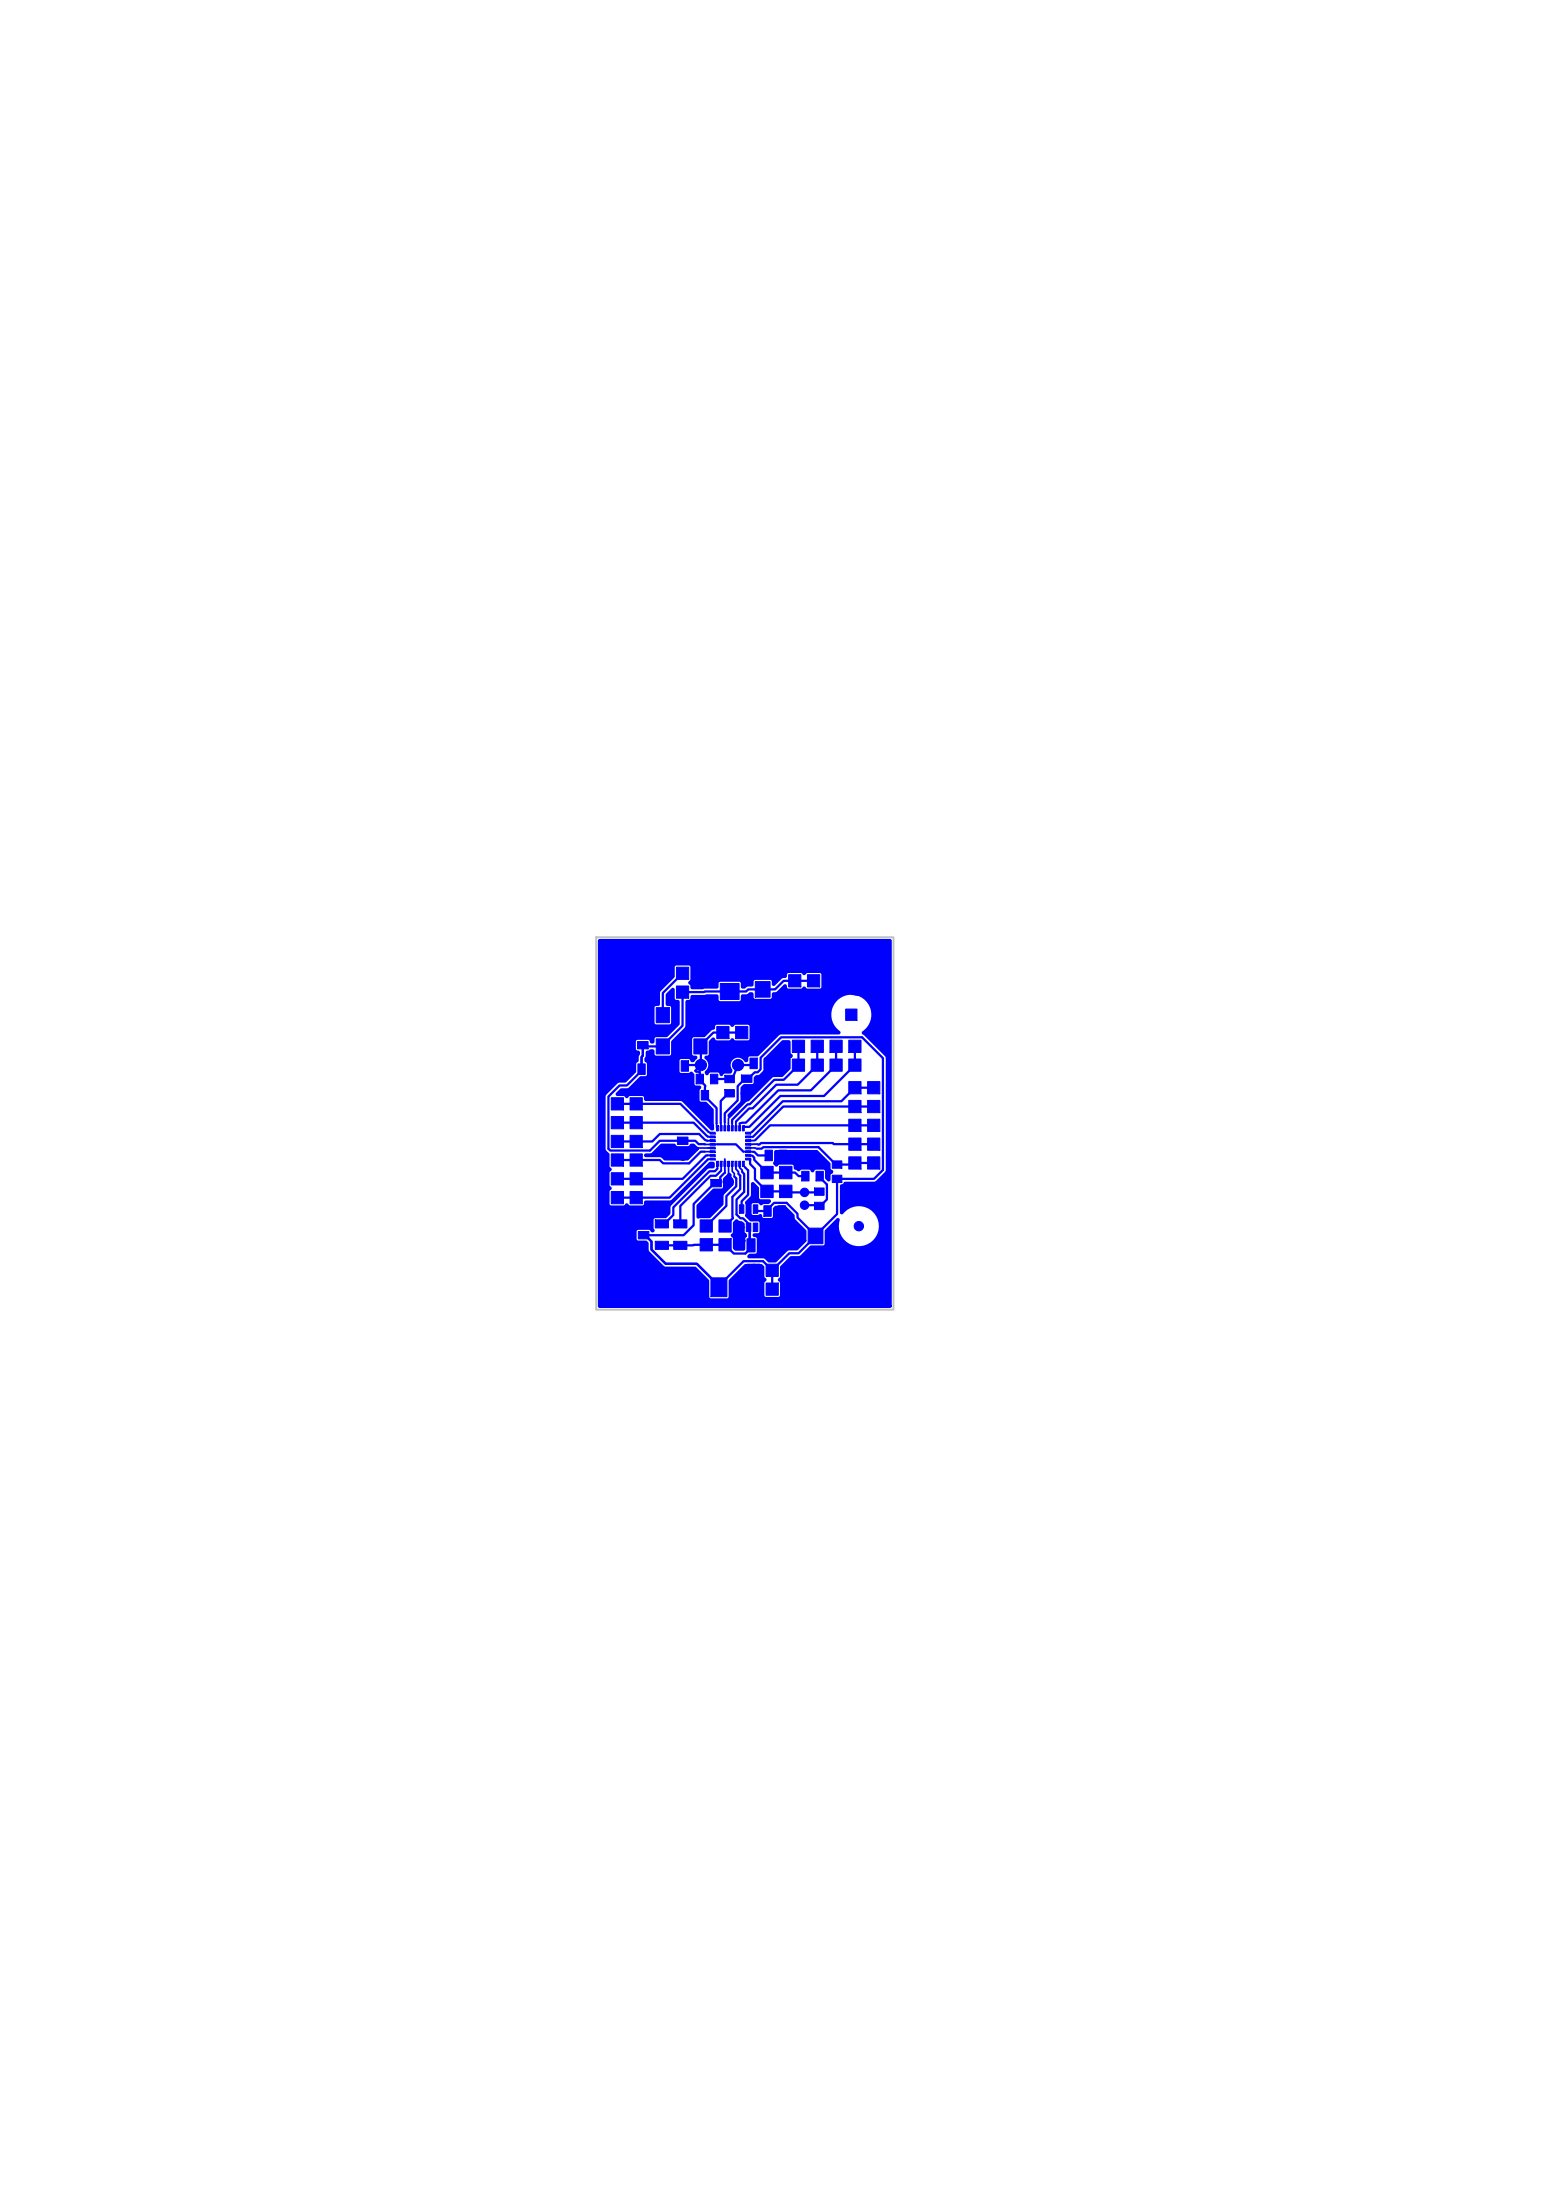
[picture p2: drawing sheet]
<svg xmlns="http://www.w3.org/2000/svg" width="210mm" height="297mm" viewBox="0 0 210 297" stroke-linecap="round" stroke-linejoin="round" font-family="sans-serif">
<path d="M80.5 126.5h40.1v50.3h-40.1z" fill="none" stroke="#c0c0c0" stroke-width=".25"/>
<path d="M99.3 164.8l-.2 .3v1.3l-.3 .4 .3 .4v1.3l.2 .2h1l.2-.1v-1.3l.2-.4v-.2l-.3-.4v-1l-.3-.3h-.4l-.2-.2zM87.1 155.9v.1l.1 .1 2.1 .1 .5 .4h3l1.4-1.5-.6-.6-.3 .1-.2 .2-.2 .1h-1.5l-.4-.4h-1.7l-1.4 1.3zM105.6 140.6l-2.4 2.4v1.4a1.14 1.14 0 0 1-1.1 .9l-.2 .2v.6l-.2 .3-1.3 .1-.3 .3-.1 2-1.6 1.7v.3l.2-.1 2-2 .4-.1 3.1-3.2 .4-.1h1.1l1-1v-1.3l.3-.5-.3-.4v-1.4l-.1-.1zM98.4 158.5l-.7 .7v1.2l-.3 .2h-1.1l-2.1 2.1v1.7l1.6-.1 1.7-1.7 .1-1.3 1.3-1.3v-.6l-.2-.3-.1-.5-.1-.1zM104.7 155.4l-.1 1.3-.1 .4a.33 .33 0 0 0 .4 .2l.3-.2h1.7a.49 .49 0 0 1 .4 .7l.5 .2 .4-.2h1l.3 .1 .2 .3 .2-.3 .2-.1h1.2l.2 .4v.9l.3 .3 .2-.1v-.8l.4-.3-.4-.3v-.8l-1.7-1.7zM101.5 159.8v1.7l-.8 .9 .1 .3v1.1l-.1 .3 .6 .7h1l.3 .2v1.5a1.01 1.01 0 0 1-.9 .2v.1l.1 .1a.37 .37 0 0 1 .5 .4l-.1 1.9-.3 .2h-.7l-.2 .3 .1 .1h2.1l.6 .5h.9l1.6-1.6h1.3l1.1-1.1v-1.4l-1.4-1.5-.2-.6-1.1-1.2h-1.3l-.2 .3-.1 1.2-.3 .2h-1a.42 .42 0 0 1-.4-.5h-.2a1.07 1.07 0 0 1-1.1-.1l-.1-1.3 .2-.3a1.19 1.19 0 0 1 1 0l.2 .2 .4-.2h.6l.2-.3h-.1l-1.3-.1-.2-.3v-1.3l-.6-.6zM80.9 126.9v49.5h39.3v-49.5zM91.1 130.3l1.9-.1 .3 .2v1.8l-.3 .5 .3 .2v.4l.1 .1h3.3l.2-.2v-.6l.3-.2 2.7 .1 .2 .3 .1 .5 .3 .1 .3-.3 .8-.1v-.6l.4-.2h2.1l.2 .2v.5l.2 .1 .9-.9 .6-.2 .1-.1a.41 .41 0 0 1 .4-.6h1.6l.5 .3 .4-.3 1.8 .1 .2 .3v1.8l-.4 .2h-1.6l-.4-.3-.5 .3h-1.6l-.4-.2v-.3l-.2-.1-.9 .9-.7 .2v.5l-.2 .3h-2.3l-.2-.3v-.5h-.3l-.4 .2-.7 .1-.1 .7-.3 .2h-2.8l-.1-.2v-.6l-.2-.1-3.3 .1-.1 .1a.5 .5 0 0 1-.6 .6l-.1 3.5-1.9 1.9v1.9l-.3 .2h-1.8l-.3-.2-.1-.7h-.4l-.5 .3a1.04 1.04 0 0 1-.2 .9v.3l.2 .1 .2 .2-.1 1.6-.3 .2h-.6l-1.5 1.5-.4 .2h-.8l-.6 .6 .2 .2h1l.2 .3 .4-.3h1.7a.49 .49 0 0 1 .4 .6l4.9 .1 4 3.9a.17 .17 0 0 0 .3 0 .17 .17 0 0 0 0-.3l-.1-2.4-.9-.9h-.6l-.3-.2-.1-1.5 .2-.4-.1-.1-.6-.1-.1-.1-.1-1.4-.3-.3-.4 .2h-.9l-.4-.2v-.2v-1.4l.2-.3h1.1l.3 .1 .1 .3h.2l.5-.5-.1-.1a.43 .43 0 0 1-.6-.4l.1-2.2 .3-.2h1.4l.8-.8 .5-.3a.41 .41 0 0 1 .4-.6h1.6l.5 .3 .4-.3 1.8 .1 .2 .3v1.6v.2l-.4 .2h-1.6l-.4-.3-.5 .3h-1.6h-.2l-.4-.4-.4 .4v1.7a.44 .44 0 0 1-.5 .4l-.1 .1a1.19 1.19 0 0 1 0 2l.2 .3 .3-.4h1.2l.3 .2 .2 .3 .3-.3 .9-.1 .1-.3a1.16 1.16 0 0 1 .3-1.7 1.16 1.16 0 0 1 1.7 .5h.1l.1-.6 .2-.1 1.2-.1 2.9-2.9 8-.1h.1v-.2a2.83 2.83 0 0 1-.4-4.2 2.83 2.83 0 0 1 4.2 .1 2.83 2.83 0 0 1-.6 4.2v.1l3 3 .2 .4v15.1l-.2 .3-1.3 1.3-4.1 .1-.3 .3-.3 .1v3.6l.1 .1h.1a2.83 2.83 0 0 1 4.7 .4 2.83 2.83 0 0 1-2.2 4.2 2.83 2.83 0 0 1-3-3.7v-.1h-.2l-1.5 1.6-.1 1.7-.1 .3-1.8 .1-1.5 1.4-1.3 .1-1.2 1.2-.1 1.3-.3 .5 .3 .4v1.7l-.2 .3h-.1h-1.7l-.3-.1v-1.9l.2-.4-.2-.5-.1-1.2-.2-.3h-2.3l-2 2.1v2.2l-.2 .3h-.2h-2.1l-.3-.1-.1-2.4-1.7-1.7-4-.1-.4-.1-1.9-1.9-.2-.4v-.9l-.1-.1-1.1-.1-.3-.2v-1.3l.3-.2h1.4l.3 .1 .1 .2h.2v-.1l-.1-.3v-1.3l.4-.2h1.4l.5-.5v-.8l.1-.3 4.9-4.9 .2-.1 .7-.1 .1-.5-.2-.1h-.4l-5.2 5.2h-3.4l-.1 .1-.1 .4-.3 .2h-1.7l-.4-.3-.4 .3h-1.7l-.3-.2v-1.8l.2-.5-.2-.4v-1.7l.2-.4-.2-.5-.1-1.6-.3-.3-.2-.4 .1-7.2 1.6-1.7 .3-.2h.8l1.3-1.3 .1-1.2 .3-.3a.89 .89 0 0 1 .2-.9v-.2l-.2-.1a.37 .37 0 0 1-.4-.4v-1l.2-.3h1.6l.3 .1 .1 .3 .2 .1 .1-.2 .1-.5 .1-.1 1.6-.1 1.6-1.6v-3l-.6-.3v-1.4l-.2-.1-.8 .8v1.4h.5l.2 .4v2.2l-.3 .1h-1.8h-.2l-.2-.3v-2l.2-.4h.4l.2-.1v-1.7l1.9-2 .1-1.3z" fill="#00f" stroke="#00f" stroke-width=".25"/>
<g fill="none" stroke="#00f" stroke-width=".13">
<path d="M82.3 131.4h.1M85.3 134.4h.1M85.3 128.4h.1M86.2 137.5h.1M86.9 138.2h.1M91.3 128.9h.1M92.1 129.7h.1M92.1 128h.1M93 128.9h.1M115.8 134.4h.1M89.8 146.4h.1M97.6 159.6h.1"/>
<path d="M104.5 143.8h.1M108.2 155.8h.1M88.7 163.8h.1M88.7 162.4h.1M89.4 163.1h.1M95.7 162.3h.1M99.1 167.5h.1M104.1 165.2h.1M104.8 165.9h.1M105.2 166.2h.1M105.9 165.5h.1M115.8 175h.1"/>
<path d="M118.1 161.4h.1M118.8 172h.1"/>
</g>
<g fill="none" stroke="#00f" stroke-width=".3">
<path d="M97.6 139.4h2.5M98.5 133.9l-6.4 .1v4.5l-2.6 2.7v.1M107.3 135l-2.2 2.1h-7.8l-2.1 2h-.9l-2 2v.9l-1.8 1.7v.2M83.3 149h8.5l3.9 3.9M83.3 151.6h10.3l1.9 1.8M86.8 141.1v1.4l-.2 .2v1.9l-2 2h-1l-1.5 1.5v7l.3 .2h5.3l1.4-1.3h4.8l.4 .5h.8M94.4 153.1h-5.3l-1 1h-4.8M94.5 145.7v.1l.7 .8v1.4l1.5 1.6v2.1M95.1 155.5h-.5l-1.6 1.6h-3.5l-.4-.5h-5.8M95.5 156h-.2l-3.1 3.2h-8.9M95.6 156.5l-5.2 5.2h-4.5M96.7 159.7h-.3l-2.8 2.9v2.8l-1.3 1.4h-5.4h.2l.8 .8v1.1l2 1.9h4.2l2.9 3"/>
<path d="M96.8 157.8l-.3 .3h-.7l-4.9 4.9v1l-1.2 1.2h-.4M97.3 158l-.7 .7h-.7l-4.1 4.1v2.4M97.8 151.5v-1.2l1.8-1.7v-2l1-1h.4l.9-.8h.4l.4-.4v-1.6l2.7-2.7h11l2.8 2.8v15.1l-1.2 1.2h-5v4.7l-2.9 2.9-2.4-2.4v-.5l-1.5-1.5h-1.7l-.9 .9v.2M98.5 147.6h-.2l-1 1.1v2.9M98.5 145.7h-2.1M99.1 158.8l.3 .3v1.1l-1.3 1.3v1.3l-2.8 2.7M99.9 158.7v1.8l-1 1.1v2.9l-1 1M100.2 158.2l.3 .3v2.4l-1.1 1.1v2M101 158v3.3l-.9 .9v1M101.7 155.5h.1l.5 .5h1.5M107.8 141.3v2.5l-2 2h-1.3l-3.3 3.3h-.3l-2.1 2.1v.5M110.3 141.3v2.5l-2.6 2.7h-2.9l-3.2 3.2h-.5l-1.7 1.7"/>
<path d="M110.5 154.9h-7.5l-.2 .2h-.6M110.6 158.8v.2l1 .9M112.4 154.3h-9.7l-.2 .2h-.1M112.9 141.3v2.5l-3.4 3.4h-4.4l-4.4 4.4-.9 .1M115.4 146.9l-1.8 1.8h-7.9l-4.2 4.1M115.4 149.4h-9.7l-4.1 4.1M115.4 151.9h-11.5l-1.9 2M115.4 141.3v2.5l-4.2 4.2h-5.9l-4.1 4.1h-.9M88.7 163.1l-1.6 1.7h-.2M97 173.6v.2M101 165.7h.2v2.4h.2M104.2 171.5l-1.2-1.2h-2.6l-3.4 3.3"/>
<path d="M104.2 171.5v2.6M105.5 163.5l-1.4 1.4v1M105.9 166.2l-1.6 1.6v.3M110.1 166.9l-2.3 2.3h-1.3l-2.3 2.3"/>
</g>
<path d="M95.6 155h-2.5l-.9 1M96.2 154.5h.1M98.8 157.1v1.1l.3 .2v.4M100.7 147.6v1l-2.4 2.4v.7" fill="none" stroke="#00f" stroke-width=".23"/>
<path d="M100.3 152.1v.2M101 156.5h.2" fill="none" stroke="#00f" stroke-width=".25"/>
<g fill="#00f" stroke="#00f" stroke-width=".13">
<path d="M105.2 155.3h1v1.4h-1z"/>
<path d="M103.3 155.3h1v1.4h-1z"/>
<path d="M97.2 132.8h2.6v2.1h-2.6z"/>
<path d="M96 172.5h2.1v2.6h-2.1z"/>
<path d="M103.1 162.8h1v1.4h-1z"/>
<path d="M95.9 161.2h1.5v1h-1.5z"/>
<path d="M95.9 159.3h1.5v.9h-1.5z"/>
<path d="M86.2 164.3h1.4v1h-1.4z"/>
<path d="M86.2 166.3h1.4v1h-1.4z"/>
<path d="M86.1 143.6h1v1.5h-1z"/>
<path d="M101.2 142.9h1v1.4h-1z"/>
<path d="M103.2 142.9h1v1.4h-1z"/>
<path d="M92 143.2h.9v1.4h-.9z"/>
<path d="M86.1 138.7h1.4v1h-1.4z"/>
<path d="M86.1 140.6h1.4v1h-1.4z"/>
<path d="M102 132.5h2v2.1h-2z"/>
<path d="M82.5 148.2h1.7v1.7h-1.7z"/>
<path d="M85 148.2h1.7v1.7h-1.7z"/>
<path d="M82.5 158.3h1.7v1.7h-1.7z"/>
<path d="M85 158.3h1.7v1.7h-1.7z"/>
<path d="M82.5 160.9h1.7v1.6h-1.7z"/>
<path d="M85 160.9h1.7v1.6h-1.7z"/>
<path d="M82.5 150.8h1.7v1.6h-1.7z"/>
<path d="M85 150.8h1.7v1.6h-1.7z"/>
<path d="M82.5 153.3h1.7v1.6h-1.7z"/>
<path d="M85 153.3h1.7v1.6h-1.7z"/>
<path d="M82.5 155.8h1.7v1.6h-1.7z"/>
<path d="M85 155.8h1.7v1.6h-1.7z"/>
<path d="M114.6 140.4h1.6v1.7h-1.6z"/>
<path d="M114.6 143h1.6v1.6h-1.6z"/>
<path d="M97 167.2h1.7v1.7h-1.7z"/>
<path d="M97 164.7h1.7v1.7h-1.7z"/>
<path d="M94.5 167.2h1.7v1.7h-1.7z"/>
<path d="M94.5 164.7h1.7v1.7h-1.7z"/>
<path d="M103.4 173.2h1.7v1.7h-1.7z"/>
<path d="M103.4 170.7h1.7v1.6h-1.7z"/>
<path d="M114.6 146h1.6v1.7h-1.6z"/>
<path d="M117.1 146h1.7v1.7h-1.7z"/>
<path d="M114.6 148.6h1.6v1.6h-1.6z"/>
<path d="M117.1 148.6h1.7v1.6h-1.7z"/>
<path d="M114.6 151.1h1.6v1.7h-1.6z"/>
<path d="M117.1 151.1h1.7v1.7h-1.7z"/>
<path d="M114.6 153.7h1.6v1.6h-1.6z"/>
<path d="M117.1 153.7h1.7v1.6h-1.7z"/>
<path d="M105.2 160h1.7v1.7h-1.7z"/>
<path d="M102.7 160h1.7v1.7h-1.7z"/>
<path d="M105.2 157.5h1.7v1.7h-1.7z"/>
<path d="M102.7 157.5h1.7v1.7h-1.7z"/>
<path d="M91.3 133.1h1.7v1.7h-1.7z"/>
<path d="M91.3 130.6h1.7v1.6h-1.7z"/>
<path d="M91.3 128h1.7v1.7h-1.7z"/>
<path d="M96.8 138.6h1.6v1.6h-1.6z"/>
<path d="M99.3 138.6h1.6v1.6h-1.6z"/>
<path d="M109.5 140.4h1.6v1.7h-1.6z"/>
<path d="M109.5 143h1.6v1.6h-1.6z"/>
<path d="M112 140.4h1.7v1.7h-1.7z"/>
<path d="M112 143h1.7v1.6h-1.7z"/>
<path d="M107 140.4h1.6v1.7h-1.6z"/>
<path d="M107 143h1.6v1.6h-1.6z"/>
<path d="M114.2 136.2h1.5v1.6h-1.5z"/>
<path d="M110.1 158.2h1v1.2h-1z"/>
<path d="M108.2 158.2h1v1.2h-1z"/>
<path d="M109.9 162.3h1.3v1h-1.3z"/>
<path d="M109.9 160.4h1.3v1h-1.3z"/>
<path d="M97.8 147.1h1.3v1h-1.3z"/>
<path d="M97.8 145.2h1.3v1h-1.3z"/>
<path d="M95.9 145h1v1.3h-1z"/>
<path d="M94 145h1v1.3h-1z"/>
<path d="M112.3 156.7h1.3v1h-1.3z"/>
<path d="M112.3 158.7h1.3v1h-1.3z"/>
<path d="M90.9 167.6h1.8v1.1h-1.8z"/>
<path d="M90.9 164.7h1.8v1.1h-1.8z"/>
<path d="M88.5 167.6h1.7v1.1h-1.7z"/>
<path d="M88.5 164.7h1.7v1.1h-1.7z"/>
<path d="M100.6 152.9h.7v.2h-.7z"/>
<path d="M100.6 153.4h.7v.2h-.7z"/>
<path d="M100.6 153.9h.7v.2h-.7z"/>
<path d="M100.6 154.4h.7v.2h-.7z"/>
<path d="M100.6 154.9h.7v.2h-.7z"/>
<path d="M100.6 155.4h.7v.2h-.7z"/>
<path d="M100.6 155.9h.7v.2h-.7z"/>
<path d="M100.6 156.4h.7v.2h-.7z"/>
<path d="M95.8 156.4h.7v.2h-.7z"/>
<path d="M95.8 155.9h.7v.2h-.7z"/>
<path d="M95.8 155.4h.7v.2h-.7z"/>
<path d="M95.8 154.9h.7v.2h-.7z"/>
<path d="M95.8 154.4h.7v.2h-.7z"/>
<path d="M95.8 153.9h.7v.2h-.7z"/>
<path d="M95.8 153.4h.7v.2h-.7z"/>
<path d="M95.8 152.9h.7v.2h-.7z"/>
<path d="M88.6 136.1h1.8v2h-1.8z"/>
<path d="M93.7 140.3h1.7v2h-1.7z"/>
<path d="M88.6 140.3h1.8v2h-1.8z"/>
<path d="M101.7 165.1h.6v1.2h-.6z"/>
<path d="M100.7 165.1h.7v1.2h-.7z"/>
<path d="M99.8 162.7h.6v1.1h-.6z"/>
<path d="M101.7 162.7h.6v1.1h-.6z"/>
<path d="M94.7 147.2h1v1.3h-1z"/>
<circle cx="88.7" cy="163.1" r=".7"/>
<circle cx="104.1" cy="165.9" r=".7"/>
<circle cx="105.9" cy="166.2" r=".7"/>
<circle cx="108.2" cy="156.5" r=".7"/>
<circle cx="95.7" cy="163" r=".7"/>
<circle cx="98.3" cy="159.6" r=".7"/>
<circle cx="86.9" cy="137.5" r=".7"/>
<circle cx="89.8" cy="145.7" r=".7"/>
<circle cx="85.3" cy="131.4" r="3"/>
<circle cx="115.8" cy="172" r="3"/>
<circle cx="108.6" cy="162.7" r=".57"/>
<circle cx="108.6" cy="161" r=".57"/>
<circle cx="118.1" cy="161.9" r=".44"/>
<circle cx="99.6" cy="143.8" r=".76"/>
<circle cx="94.6" cy="143.8" r=".76"/>
</g>
<text font-size="10.4" fill="#00f" x="114" y="154.4">J3</text>
<text font-size="8" fill="#00f" x="96.6" y="134.2">C10</text>
<text font-size="7.8" fill="#00f" x="90.8" y="134.2">J5</text>
<g font-size="7.4" fill="#00f">
<text x="101.5" y="133.7">D1 J1</text>
<text x="108.6" y="172.1">D2</text>
</g>
<text font-size="6.4" fill="#00f" x="88" y="141.5">U2</text>
<g font-size="6.1" fill="#00f">
<text x="118" y="134.4" transform="rotate(-90 118 134.4)">M4x1</text>
<text x="82.2" y="174.2">M2</text>
</g>
<text font-size="5.5" fill="#00f" x="95.8" y="156.7">U1</text>
<g font-size="5.3" fill="#00f">
<text x="102.2" y="161.5">J4</text>
<text x="100.3" y="174.7">J2</text>
</g>
<text font-size="5.2" fill="#00f" x="91.5" y="145.7">X2 J9J7J8J16</text>
<text font-size="5.1" fill="#00f" x="117.8" y="168.1" transform="rotate(-90 117.8 168.1)">M5x1</text>
<text font-size="4.8" fill="#00f" x="88.1" y="168.4">R7R6J19J18</text>
<g font-size="3.8" fill="#00f">
<text x="99.4" y="165.8">U3</text>
<text x="90.5" y="175.2">C11</text>
</g>
<g font-size="3.7" fill="#00f">
<text x="95.6" y="162">C3</text>
<text x="109.6" y="163.2">R2</text>
</g>
<g font-size="2.7" fill="#00f">
<text x="114" y="158">J17</text>
<text x="82" y="162.7">J12</text>
</g>
<text font-size="2.5" fill="#00f" x="100.4" y="169">C13</text>
<g font-size="2.1" fill="#00f">
<text x="85.7" y="145.1">C6C8</text>
<text x="110.9" y="168" transform="rotate(-90 110.9 168)">D2xC</text>
</g>
<text font-size="2" fill="#00f" x="92.4" y="148.6">R8</text>
<g font-size="1.8" fill="#00f">
<text x="107.9" y="135.9" transform="rotate(-90 107.9 135.9)">J1x5 J1x3 J1x1</text>
<text x="110.5" y="135.9" transform="rotate(-90 110.5 135.9)">J1x6 J1x4 J1x2</text>
<text x="102.3" y="175" transform="rotate(-90 102.3 175)">J2x1 J2x2</text>
</g>
<g font-size="1.6" fill="#00f">
<text x="101.4" y="148.1" transform="rotate(-90 101.4 148.1)">C5x1 C5x2</text>
<text x="92.7" y="156.5" transform="rotate(-90 92.7 156.5)">C2x1 C2x2</text>
</g>
<text font-size="1.2" fill="#00f" x="101.8" y="169.1" transform="rotate(-90 101.8 169.1)">C13x2</text>
<text font-size="1.1" fill="#00f" x="105.9" y="164.3" transform="rotate(-90 105.9 164.3)">C12x1</text>
<text font-size=".8" fill="#00f" x="100.4" y="166.4" transform="rotate(-90 100.4 166.4)">U3x3</text>
</svg>
